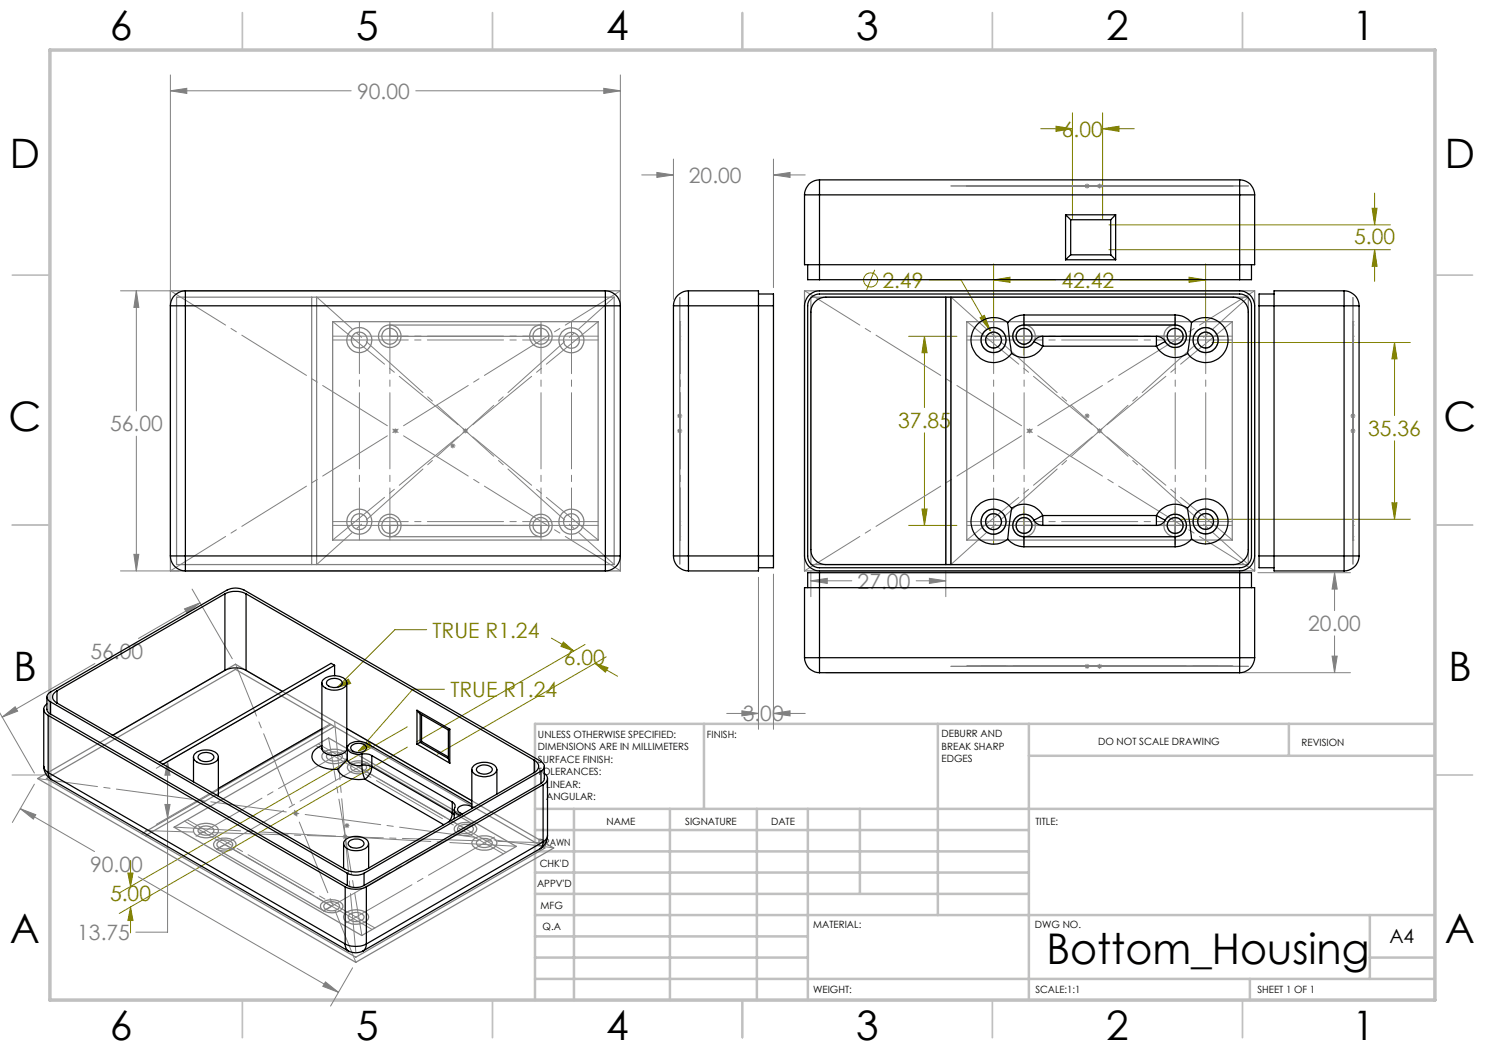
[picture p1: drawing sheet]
<svg xmlns="http://www.w3.org/2000/svg" width="297mm" height="210mm" viewBox="0 0 297 210" stroke-linecap="round" stroke-linejoin="round" font-family="sans-serif">
<g fill="none" stroke="#808000" stroke-width=".2">
<path d="M208.1 25.7h6.4M211.2 25.3l3.3 .4-3.3 .6zM214.5 22.6v21.1M220.5 25.7l3.3-.4v1zM220.5 22.6v21.1M220.5 25.7h6.4M274.9 38.6v6.4M174.9 54l-1.6 4M185.8 56h6.4l5.9 10.2M198.7 56l3.3-.6v1.1zM198.7 56h12.4M198.7 52.8v18.2"/>
<path d="M221.8 49.9h56.3M221.8 45h56.3M224 56h17.1M237.8 55.4l3.3 .6-3.3 .5zM241.1 52.8v18.2M274.4 41.7h1l-.5 3.3zM274.9 49.9l.5 3.4h-1zM274.9 49.9v6.4M181.7 67.3h9.7M184.9 67.3l.5 3.2h-1zM184.9 67.3v14.2M194.9 67.3h13.7"/>
<path d="M196 63.6l.9-.5 1.2 3.1zM204.8 63.5v7.5M231.2 67.3h13.7M235 63.5v7.5M242.4 68.5h39.7M278.9 68.5l.5 3.3h-1zM278.9 68.5v14.6M184.9 86.6v18.5M278.9 88.2v15.6M181.7 105.1h9.7M184.4 101.8h1l-.5 3.3zM194.9 105.1h13.7"/>
<path d="M198.7 101.3v7.6M204.8 101.3v7.6M231.2 105.1h13.7M235 101.3v7.6M236.3 103.8h45.8M241.1 101.3v7.6M278.4 100.6h1l-.5 3.2zM67.4 137.5l2.3-1.7 .4 .9zM85.3 125.9h-6.3l-11.6 11.6M88.9 137.9h-6.4l-10.8 12.3M110.3 127.6l4.5 2.6M112.7 128.4l2.1 1.8-2.6-.9z"/>
<path d="M117 128.9l-33.7 19.5M119 132.7l2.6 .9-.5 .8zM119 132.7l4.5 2.5M121.2 131.4l-33.7 19.4M71.7 150.2l2.1-1.8 .5 .9zM81.5 145.4l-57.7 33.2M81.5 149.4l-57.7 33.3M25.6 174.6h1l-.5 2.7zM26.1 172.1v5.2M26.1 181.4l.5 2.7h-1zM26.1 181.4v5.2"/>
<circle cx="174.1" cy="56" r="1.41"/>
</g>
<g fill="none" stroke="#808080" stroke-width=".2">
<path d="M34.1 18.2l3.3-.5v1zM34.1 15v44.9M34.1 18.2h36.1M83.1 18.2h41M120.8 17.7l3.3 .5-3.3 .5zM124.1 15v44.9M128.3 35h6.4M131.4 34.5l3.3 .5-3.3 .5zM134.7 31.8v28.1M154.7 35l3.3-.5v1zM154.7 31.8v25.7M154.7 35h6.3"/>
<path d="M216.9 37.2h1M217.1 36.9l.7 .7M217.4 36.7v1M217.8 36.9l-.7 .7M219.4 37.2h1M219.6 36.9l.7 .7M219.9 36.7v1M220.3 36.9l-.7 .7M24.1 58.2h11.7M27.3 58.2l.5 3.3h-1zM27.3 58.2v24M27.3 87.2v27"/>
<path d="M78.6 86.2h1M78.7 85.8l.7 .7M79.1 85.7v1M79.4 85.8l-.7 .7M90.1 89.2h1M90.2 88.8l.7 .7M90.6 88.7v1M90.9 88.8l-.7 .7M92.6 86.2h1M92.7 85.8l.7 .7M93.1 85.7v1M93.4 85.8l-.7 .7"/>
<path d="M135.4 86.2h1.1M135.4 83.2h1.1M135.6 85.8l.7 .7M135.6 82.8l.7 .7M135.9 82.7v1M135.9 85.7v1M136.3 85.8l-.7 .7M136.3 82.8l-.7 .7M205.4 86.2h1M205.6 85.8l.7 .7M205.9 85.7v1M206.3 85.8l-.7 .7"/>
<path d="M216.9 83.2h1M217.1 82.8l.7 .7M217.4 82.7v1M217.8 82.8l-.7 .7M219.4 86.2h1M219.6 85.8l.7 .7M219.9 85.7v1M220.3 85.8l-.7 .7M270.1 86.2h1M270.1 83.2h1M270.2 85.8l.7 .7M270.2 82.8l.7 .7"/>
<path d="M270.6 82.7v1M270.6 85.7v1M270.9 85.8l-.7 .7M270.9 82.8l-.7 .7M24.1 114.2h11.7M26.8 110.9h1l-.5 3.3zM38.4 117.8l8.1 14M151.7 115.5v30.4M154.7 114.8v31.1M162.2 116.2l3.3-.5v1zM162.2 114.2v5.1M162.2 116.2h8.2"/>
<path d="M183.2 116.2h6M185.9 115.7l3.3 .5-3.3 .5zM189.2 114.2v5.1M251.6 114.5h18.5M266.9 114.5l.5 3.3h-1zM266.9 114.5v7.6M19 132.7l-18.6 10.7M36.9 121.8l3.1-1.2-2.6 2.1zM40 120.6l-12.3 7.1M66 133.6l-34.7 20.1M165.2 134.5h104.9M216.9 133.3h1"/>
<path d="M217.1 132.9l.7 .7M217.4 132.8v1M217.8 132.9l-.7 .7M219.4 133.3h1M219.6 132.9l.7 .7M219.9 132.8v1M220.3 132.9l-.7 .7M266.4 131.2h1l-.5 3.3zM266.9 127.2v7.3M0 142.6l6.9 12M.4 143.4l2.6-2.1 .5 .9zM6.9 156.8l-4.4 7.7"/>
<path d="M33.5 152.4l.5 2.6h-1zM33.5 152.4v34h-6.3M66 144.8l-34.7 20.1M145.3 142.7h6.4M148.4 142.2l3.3 .5-3.3 .5zM154.7 142.7l3.3-.5v1zM154.7 142.7h6.3M4.1 161.7l3.1 1.2-.5 .9zM4.1 161.7l14.8 8.6M27.7 175.4l40 23.1M33 160.9h1l-.5 2.7zM58.6 162.7h1"/>
<path d="M58.8 162.3l.7 .7M59.1 162.2v1M59.5 162.3l-.7 .7M68.5 167.3h1M68.7 167l.7 .7M68.9 165.1h1M69 166.9v.9M69 164.8l.7 .7M69.4 167l-.7 .7M69.4 164.6v1M69.7 164.8l-.7 .7M65.1 196.4l2.6 2.1-3.1-1.2z"/>
<path d="M70.5 193.6l-4.4 7.6"/>
</g>
<g fill="none" stroke="#808080" stroke-width=".25">
<path d="M193.4 37.2h.1M193.4 37.2h53.1M196.2 37.2h5zM197.1 37.2h3.2zM202.6 37.2h4.4zM203.2 37.2h3.2zM204.8 37.2h.1M232.8 37.2h4.5zM233.4 37.2h3.2zM235 37.2h.1M238.6 37.2h5zM239.5 37.2h3.2z"/>
<path d="M246.5 37.2h.1M34.1 58.2h90v56h-90zM35.3 59.4h87.5v53.5h-87.5zM62.3 59.4v53.5M63.3 59.4v53.5M160.9 58.2h90v56h-90zM162.2 59.4h87.5v53.5h-87.5zM189.2 59.4v53.5M190.2 59.4v53.5M66.5 64.3h53.1v43.7h-53.1zM78 65h30.2v2.3h-30.2zM135.9 65.7v3.2z"/>
<path d="M135.9 65.5v5zM135.9 66.4v3.2zM135.9 65v4.5zM135.9 64.3h.1M135.9 65h.1M135.9 67.3h.1M135.9 64.3v43.7M193.4 64.3h53.1v43.7h-53.1zM204.8 65h30.2v2.3h-30.2zM270.6 65.7v3.2zM270.6 65.5v5zM270.6 66.4v3.2z"/>
<path d="M270.6 65v4.5zM270.6 64.3h.1M270.6 65h.1M270.6 67.3h.1M270.6 64.3v43.7M78 105.1h30.2v2.2h-30.2zM135.9 101.8v5zM135.9 103.5v3.2zM135.9 102.7v3.2zM135.9 102.8v3.1zM135.9 102.9v4.4zM135.9 108h.1"/>
<path d="M135.9 105.1h.1M135.9 107.3h.1M204.8 105.1h30.2v2.2h-30.2zM270.6 101.8v5zM270.6 103.5v3.2zM270.6 102.7v3.2zM270.6 102.8v3.1zM270.6 102.9v4.4zM270.6 108h.1M270.6 105.1h.1M270.6 107.3h.1M193.4 133.3h.1"/>
<path d="M193.4 133.3h53.1M196.2 133.3h5zM197.1 133.3h3.2zM202.6 133.3h4.4zM203.2 133.3h3.2zM204.8 133.3h.1M232.8 133.3h4.5zM233.4 133.3h3.2zM235 133.3h.1M238.6 133.3h5zM239.5 133.3h3.2zM246.5 133.3h.1"/>
<path d="M7.5 155.7l39.6-22.9 63.6 36.8-39.5 22.9zM9.3 155.7l37.8-21.8 61.9 35.7-37.8 21.8zM64.8 150.5a3.4 3.4 0 0 1 4.5 .4 1.58 1.58 0 0 1-1.7 1.8 2.86 2.86 0 0 1-3.2-1.2v-.5zM65.5 150.8a2.14 2.14 0 0 1 2.9 .3v.1a1.41 1.41 0 0 1-1.8 1l-.9-.3a.66 .66 0 0 1-.2-1.1zM66.2 144.9l-37.8 21.8M66.9 145.3l-37.8 21.8M69.7 152.9a3.1 3.1 0 0 1 4.2 .2 1.37 1.37 0 0 1-1.5 1.6 2.66 2.66 0 0 1-2.9-1v-.4zM70.3 153.1a2.12 2.12 0 0 1 3 .2 1.14 1.14 0 0 1-1.5 1.1 1.21 1.21 0 0 1-1.6-1.2zM71.7 153.4l1.6-.9 21.4 12.4-1.6 .9zM34.8 165.4l30.9-17.8 37.6 21.7-30.9 17.8zM39 165.4a3.4 3.4 0 0 1 4.6 .3 1.34 1.34 0 0 1-1.3 1.7 3.5 3.5 0 0 1-3.5-.8v-.2a.82 .82 0 0 1 .2-1zM39.8 165.6a2.14 2.14 0 0 1 3 .3 1.26 1.26 0 0 1-1.7 1.1h-.4a.89 .89 0 0 1-.9-.4 .89 .89 0 0 1 0-1z"/>
<path d="M43.1 168.2a3.1 3.1 0 0 1 4 .3 1.28 1.28 0 0 1-1.2 1.6 2.66 2.66 0 0 1-3.1-1 .88 .88 0 0 1 .3-.9zM43.4 169.8l1.6-.9 21.3 12.3-1.6 1zM43.5 168.5a2.16 2.16 0 0 1 3 .2 1.1 1.1 0 0 1-1.3 1.1 1.41 1.41 0 0 1-1.8-1.1zM91.2 165.1a3.1 3.1 0 0 1 4 .3 1.15 1.15 0 0 1-1 1.5 2.85 2.85 0 0 1-3.3-.8 .85 .85 0 0 1 .3-1zM91.7 165.4a2.08 2.08 0 0 1 3 .2 1.26 1.26 0 0 1-1.7 1.1 1.1 1.1 0 0 1-1.4-1.2zM94.7 167.9a3.5 3.5 0 0 1 4.5 .3 1.32 1.32 0 0 1-1.2 1.7 3.2 3.2 0 0 1-3.6-1v-.4zM95.5 168.1a2.04 2.04 0 0 1 3 .4 1.23 1.23 0 0 1-1.6 1h-.1a1.1 1.1 0 0 1-1.4-1.2zM64.5 180.5a3.1 3.1 0 0 1 4 .4 1.28 1.28 0 0 1-1.3 1.5 2.92 2.92 0 0 1-3-.8 .85 .85 0 0 1 .3-1.1zM64.9 180.9a2.07 2.07 0 0 1 3 .2 1.14 1.14 0 0 1-1.5 1.1 1.26 1.26 0 0 1-1.6-1.1zM69 182.7a3.3 3.3 0 0 1 4.7 .4 1.51 1.51 0 0 1-1.6 1.6 2.89 2.89 0 0 1-3.3-1.1l-.1-.4zM69.8 183a2.02 2.02 0 0 1 3 .3 1.56 1.56 0 0 1-2 1l-.8-.3a.62 .62 0 0 1-.2-1z"/>
<circle cx="71.9" cy="68" r="1.59"/>
<circle cx="71.9" cy="68" r="2.5"/>
<circle cx="78" cy="67.3" r="1.59"/>
<circle cx="78" cy="67.2" r="2.26"/>
<circle cx="108.2" cy="67.2" r="2.26"/>
<circle cx="108.2" cy="67.3" r="1.59"/>
<circle cx="114.3" cy="68.1" r="2.49"/>
<circle cx="114.3" cy="68.1" r="1.58"/>
<circle cx="198.7" cy="68" r="2.5"/>
<circle cx="198.7" cy="68" r="1.59"/>
<circle cx="204.8" cy="67.3" r="2.25"/>
<circle cx="204.8" cy="67.3" r="1.6"/>
<circle cx="235" cy="67.3" r="2.25"/>
<circle cx="235" cy="67.3" r="1.58"/>
<circle cx="241.1" cy="68" r="1.59"/>
<circle cx="241.1" cy="68" r="2.5"/>
<circle cx="71.9" cy="104.3" r="1.59"/>
<circle cx="71.9" cy="104.3" r="2.5"/>
<circle cx="78" cy="105.1" r="2.26"/>
<circle cx="78" cy="105.1" r="1.6"/>
<circle cx="108.2" cy="105.1" r="2.26"/>
<circle cx="108.2" cy="105.1" r="1.6"/>
<circle cx="114.3" cy="104.3" r="2.5"/>
<circle cx="114.3" cy="104.3" r="1.59"/>
<circle cx="198.7" cy="104.3" r="2.5"/>
<circle cx="198.7" cy="104.3" r="1.59"/>
<circle cx="204.8" cy="105.1" r="2.25"/>
<circle cx="204.8" cy="105.1" r="1.59"/>
<circle cx="235" cy="105.1" r="2.25"/>
<circle cx="235" cy="105.1" r="1.58"/>
<circle cx="241.1" cy="104.3" r="1.58"/>
<circle cx="241.1" cy="104.3" r="2.49"/>
</g>
<g fill="none" stroke="#c0c0c0" stroke-width=".35">
<path d="M48.5 2.5v7.5M98.5 2.5v7.5M148.5 2.5v7.5M198.5 2.5v7.5M248.5 2.5v7.5M2.5 55h7.5M287 55h7.5M2.5 105h7.5M287 105h7.5M2.5 155h7.5M287 155h7.5M48.5 200v7.5"/>
<path d="M98.5 200v7.5M148.5 200v7.5M198.5 200v7.5M248.5 200v7.5"/>
</g>
<g fill="none" stroke="#c0c0c0" stroke-width=".5">
<path d="M140.8 144.8v17M187.6 144.8v38.2M205.8 144.8v55.2M205.8 151.2h81.2M257.8 144.8v6.4M287 144.8h-180v55.2M107 161.8h180M107 178.8h98.8M107 174.5h98.8M107 170.3h98.8M107 166h98.8M114.8 161.8v38.2"/>
<path d="M134 161.8v38.2M151.4 161.8v38.2M161.6 161.8v38.2M172 161.8v17M107 195.8h180M107 191.5h54.6M107 187.3h54.6M107 183h180M250 195.8v4.2M274 191.5h13M274 183v12.8"/>
</g>
<path d="M10 10h277v190h-277z" fill="none" stroke="#c0c0c0" stroke-width=".7"/>
<path d="M34.1 58.2l90 56M160.9 58.2l90 56M34.1 114.2l90-56M160.9 114.2l90-56" fill="none" stroke="#808080" stroke-width=".2" stroke-dasharray="15.2 1.3 1.3 1.3" stroke-dashoffset="2.2"/>
<path d="M193.4 64.3l53.1 43.7M246.5 64.3l-53.1 43.7M66.5 108l53.1-43.7M119.6 108l-53.1-43.7" fill="none" stroke="#808080" stroke-width=".2" stroke-dasharray="15.2 1.3 1.3 1.3" stroke-dashoffset="1.8"/>
<path d="M71.9 64.3v43.7M78 64.3v43.7M108.2 64.3v43.7M114.3 64.3v43.7M136 64.3v43.7M270.6 64.3v43.7M136 108v-43.7M198.7 108v-43.7M204.8 108v-43.7M235 108v-43.7M241.1 108v-43.7M270.6 108v-43.7" fill="none" stroke="#808080" stroke-width=".2" stroke-dasharray="15.2 1.3 1.3 1.3" stroke-dashoffset="4.8"/>
<path d="M193.4 37.2h53.1M246.5 37.2h-53.1M119.6 67.2h-53.1M119.6 68h-53.1M246.5 68h-53.1M246.5 67.2h-53.1M119.6 104.3h-53.1M119.6 105.1h-53.1M246.5 105.1h-53.1M246.5 104.3h-53.1M193.4 133.3h53.1M246.5 133.3h-53.1" fill="none" stroke="#808080" stroke-width=".2" stroke-dasharray="15.2 1.3 1.3 1.3" stroke-dashoffset=".1"/>
<path d="M7.5 155.7l103.3 13.9" fill="none" stroke="#808080" stroke-width=".2" stroke-dasharray="15.2 1.3 1.3 1.3" stroke-dashoffset="3.2"/>
<path d="M47.1 132.8l24.1 59.6" fill="none" stroke="#808080" stroke-width=".2" stroke-dasharray="15.2 1.3 1.3 1.3" stroke-dashoffset="4.1"/>
<path d="M65.7 147.6l6.7 39.5" fill="none" stroke="#808080" stroke-width=".2" stroke-dasharray="15.2 1.3 1.3 1.3" stroke-dashoffset="6.6"/>
<path d="M103.3 169.3l-68.5-3.9" fill="none" stroke="#808080" stroke-width=".2" stroke-dasharray="15.2 1.3 1.3 1.3" stroke-dashoffset="1.9"/>
<path d="M63.3 59.4l59.5 53.5M122.8 59.4l-59.5 53.5M190.2 112.9l59.5-53.5M249.7 112.9l-59.5-53.5M29.1 166.1l79.9 2.5" fill="none" stroke="#808080" stroke-width=".2" stroke-dasharray="15.2 1.3 1.3 1.3" stroke-dashoffset="5.7"/>
<path d="M136 112.9v-53.5M270.6 112.9v-53.5" fill="none" stroke="#808080" stroke-width=".2" stroke-dasharray="15.2 1.3 1.3 1.3" stroke-dashoffset="-.1"/>
<g fill="none" stroke="#808080" stroke-width=".2" stroke-dasharray="15.2 1.3 1.3 1.3">
<path d="M198.7 37.2h.1M204.8 37.2h.1M235 37.2h.1M241.1 37.2h.1M136 68h.1M136 67.2h.1M270.6 68h.1M270.6 67.2h.1M136 105.1h.1M136 104.3h.1M270.6 105.1h.1M270.6 104.3h.1"/>
<path d="M198.7 133.3h.1M204.8 133.3h.1M235 133.3h.1M241.1 133.3h.1"/>
</g>
<path d="M190.2 37.2h59.5M249.7 37.2h-59.5M190.2 133.3h59.5M249.7 133.3h-59.5" fill="none" stroke="#808080" stroke-width=".2" stroke-dasharray="15.2 1.3 1.3 1.3" stroke-dashoffset="6.4"/>
<path d="M71.2 190.4l-4.3-46.1" fill="none" stroke="#808080" stroke-width=".2" stroke-dasharray="15.2 1.3 1.3 1.3" stroke-dashoffset="3.5"/>
<path d="M38.6 167.6l30.9-17.8M42.9 170.1l30.9-17.8M64.3 182.4l30.9-17.8M68.6 184.9l30.9-17.8" fill="none" stroke="#808080" stroke-width=".2" stroke-dasharray="15.2 1.3 1.3 1.3" stroke-dashoffset="-.7"/>
<path d="M100.7 170.8l-37.6-21.7M101.2 170.5l-37.5-21.7M74.4 185.9l-37.5-21.7M75 185.6l-37.6-21.7" fill="none" stroke="#808080" stroke-width=".2" stroke-dasharray="15.2 1.3 1.3 1.3" stroke-dashoffset="5"/>
<path d="M196 63.6l2.1 2.6-1.2-3.1zM198.7 56l3.3-.6v1.1zM237.8 55.4l3.3 .6-3.3 .5zM278.9 68.5l.5 3.3h-1zM278.4 100.6h1l-.5 3.2zM184.9 67.3l.5 3.2h-1zM184.4 101.8h1l-.5 3.3zM220.5 25.7l3.3-.4v1zM211.2 25.3l3.3 .4-3.3 .6zM274.9 49.9l.5 3.4h-1zM274.4 41.7h1l-.5 3.3zM67.4 137.5l2.7-.8-.4-.9zM71.7 150.2l2.6-.9-.5-.9zM112.7 128.4l2.1 1.8-2.6-.9zM119 132.7l2.6 .9-.5 .8zM25.6 174.6h1l-.5 2.7zM26.1 181.4l.5 2.7h-1z" fill="#808000"/>
<path d="M162.2 116.2l3.3-.5v1zM185.9 115.7l3.3 .5-3.3 .5zM266.9 114.5l.5 3.3h-1zM266.4 131.2h1l-.5 3.3zM148.4 142.2l3.3 .5-3.3 .5zM154.7 142.7l3.3-.5v1zM154.7 35l3.3-.5v1zM131.4 34.5l3.3 .5-3.3 .5zM120.8 17.7l3.3 .5-3.3 .5zM34.1 18.2l3.3-.5v1zM27.3 58.2l.5 3.3h-1zM26.8 110.9h1l-.5 3.3zM33.5 152.4l.5 2.6h-1zM33 160.9h1l-.5 2.7zM4.1 161.7l3.1 1.2-.5 .9zM65.1 196.4l2.6 2.1-3.1-1.2zM.4 143.4l2.6-2.1 .5 .9zM36.9 121.8l3.1-1.2-2.6 2.1z" fill="#808080"/>
<g fill="none" stroke="#000" stroke-width=".25">
<path d="M160.9 39h3M160.9 39v13.9h90v-13.9M163.9 36v3M163.9 36a2.95 2.95 0 0 0-3 3M163.9 36h84M163.9 39h84M163.9 39v16.9M247.9 36a2.95 2.95 0 0 1 3 3M247.9 39h3M247.9 36v3M247.9 39v16.9M37.1 58.2v3"/>
<path d="M37.1 58.2a3 3 0 0 0-3 3M37.1 58.2h84M121.1 58.2v3M121.1 58.2a3 3 0 0 1 3 3M137.7 58.2a3 3 0 0 0-3 3M137.7 58.2v3M137.7 58.2h14v56h-14M151.7 58.8h3v2.4M161.5 52.9v3h2.4M161.8 59l.3-.2a2.76 2.76 0 0 1 1.8-.6h84a3 3 0 0 1 3 3v50a3 3 0 0 1-3 3h-84a3 3 0 0 1-3-3v-50l.2-1zM162.2 59.5a2.31 2.31 0 0 1 1.7-.7h84a2.41 2.41 0 0 1 2.4 2.4v50a2.41 2.41 0 0 1-2.4 2.4h-84a2.41 2.41 0 0 1-2.4-2.4v-50a2.31 2.31 0 0 1 .7-1.7zM163.9 55.9h84"/>
<path d="M189.2 59.4v53.5M190.2 59.4v53.5M213.1 43l1 .9M213.1 43h10M213.1 43v9M213.1 52h10M214.1 51l-1 1M214.1 43.9h8M214.1 43.9v7.1M214.1 51h8M222.1 51l1 1M222.1 43.9v7.1"/>
<path d="M223.1 43l-1 .9M223.1 43v9M250.3 52.9v3h-2.4M254.8 58.8h-3v2.4M268.8 58.2v3M268.8 58.2a3 3 0 0 1 3 3M268.8 58.2h-14v56h14M34.1 61.2h3M34.1 61.2v50M37.1 61.2h84M37.1 61.2v50M121.1 61.2h3"/>
<path d="M121.1 61.2v50M124.1 61.2v50M134.7 61.2h3M134.7 61.2v50M137.7 61.2h17M137.7 61.2v50M154.7 61.2v50M163.1 60.3a2.79 2.79 0 0 1 2.1-.9h81.5a3 3 0 0 1 3 3v47.5a3 3 0 0 1-3 3h-81.5a3 3 0 0 1-3-3v-47.5a2.81 2.81 0 0 1 .9-2.1zM201.5 64.5a4.5 4.5 0 0 0-6.3 .7 4.5 4.5 0 0 0 .8 6.4 4.5 4.5 0 0 0 6.3-.9M201.5 64.5l.8 6.2M204.8 65a2.25 2.25 0 0 0-1.9 3.4 2.25 2.25 0 0 0 3.9-.1M204.8 63v2"/>
<path d="M204.8 63a4.3 4.3 0 0 0-3.3 1.5M204.8 65h30.2M204.8 63h30.2M206.8 68.3l1.8 .9M208.6 67.3a2 2 0 0 0-1.8 1M208.6 67.3v1.9M208.6 69.2a4.2 4.2 0 0 1-6.3 1.5M208.6 67.3h22.7M208.6 69.2h22.7M231.3 67.3a2 2 0 0 1 1.7 1M231.3 67.3v1.9M231.3 69.2a4.2 4.2 0 0 0 6.2 1.5"/>
<path d="M233 68.3l-1.7 .9M235 65a2.25 2.25 0 0 1 2 3.4 2.25 2.25 0 0 1-4-.1M235 63v2M235 63a4.3 4.3 0 0 1 3.3 1.5M238.3 64.5a4.5 4.5 0 0 1 6.4 .7 4.5 4.5 0 0 1-.8 6.4 4.5 4.5 0 0 1-6.4-.9M238.3 64.5l-.8 6.2M251.8 61.2h17M251.8 61.2v50M268.8 61.2h3M268.8 61.2v50M271.8 61.2v50M34.1 111.2a3 3 0 0 0 3 3"/>
<path d="M34.1 111.2h3M37.1 111.2v3M37.1 114.2h84M37.1 111.2h84M45 118.8a4.8 4.8 0 0 1 4.2 0M45 118.8l-33.6 19.4M45 118.8v15.3M49.2 118.8l57.7 33.2M49.2 118.8v15.3M121.1 111.2h3M121.1 111.2v3M124.1 111.2a3 3 0 0 1-3 3"/>
<path d="M134.7 111.2h3M134.7 111.2a3 3 0 0 0 3 3M137.7 111.2v3M137.7 111.2h17M154.7 111.2v2.4h-3M163.9 114.5h-2.4v3M163.9 114.5v17M163.9 114.5h84M201.5 107.8a4.3 4.3 0 0 0 3.3 1.6M202.3 101.7a4.5 4.5 0 0 0-6.3-.9 4.5 4.5 0 0 0-.8 6.3 4.5 4.5 0 0 0 6.3 .7M202.3 101.7l-.8 6.1M202.3 101.7a4.2 4.2 0 0 1 6.3 1.4"/>
<path d="M204.8 107.3v2.1M204.8 107.3h30.2M204.8 109.4h30.2M206.8 104a2.25 2.25 0 0 0-3.9-.1 2.25 2.25 0 0 0 1.9 3.4M206.8 104a2 2 0 0 0 1.8 1.1M208.6 103.1v2M208.6 103.1l-1.8 .9M208.6 105.1h22.7M208.6 103.1h22.7M231.3 103.1v2M231.3 103.1l1.7 .9M233 104a2 2 0 0 1-1.7 1.1"/>
<path d="M233 104a2.25 2.25 0 0 1 4-.1 2.25 2.25 0 0 1-2 3.4M235 107.3v2.1M237.5 101.6a4.5 4.5 0 0 1 6.3-.9 4.5 4.5 0 0 1 .9 6.4 4.5 4.5 0 0 1-6.4 .7M237.5 101.6l.8 6.2M237.5 101.6a4.2 4.2 0 0 0-6.2 1.5M238.3 107.8a4.3 4.3 0 0 1-3.3 1.6M247.9 114.5h2.4v3M247.9 114.5v17M251.8 111.2v2.4h3M251.8 111.2h17M268.8 111.2h3M268.8 111.2v3"/>
<path d="M271.8 111.2a3 3 0 0 1-3 3M9.4 139.4v2.4a1.09 1.09 0 0 0 .7 1M11.4 138.2a1.28 1.28 0 0 0-.9 1.2 1.28 1.28 0 0 0 .9 1.2M11.4 138.2v2.4M45 134.1a4.8 4.8 0 0 1 4.2 0M45 134.1l-22.5 13M49.2 134.1l7.3 4.2M64.4 136.6v13M64.6 136a3.4 3.4 0 0 1 4.7 .2 1.38 1.38 0 0 1-1.4 1.7 3.3 3.3 0 0 1-3.4-.9l-.1-.6zM65.5 136.1a2.15 2.15 0 0 1 2.9 .3 1.13 1.13 0 0 1-1.4 1.1 1.41 1.41 0 0 1-1.7-1zM66.9 133.1v2M66.9 133.1l-.7-.4-34.3 19.8"/>
<path d="M66.9 133.1l-34.3 19.8M69.4 136.6v13a1.74 1.74 0 0 1-1.9 1.5 3.2 3.2 0 0 1-3-1.1l-.1-.4M160.9 131.5v-14h90v14M160.9 131.5a3 3 0 0 0 3 3M160.9 131.5h3M163.9 131.5v3M163.9 131.5h84M163.9 134.5h84M247.9 131.5v3M247.9 131.5h3M250.9 131.5a3 3 0 0 1-3 3M8.7 153.3a3.1 3.1 0 0 0 1.6 2.6"/>
<path d="M8.7 153.3l.4 .7 .5 .5M8.7 141.8v11.5M9.4 140.8a1.26 1.26 0 0 0-.6 1.2 1.26 1.26 0 0 0 .8 1.1M9.6 154.5l.1 .7 .6 .7M9.6 143.1l59.4 34.3M9.6 154.5l59.4 34.3M9.6 143.1v11.4M10.1 140.4a1.02 1.02 0 0 1-.7-1 1.02 1.02 0 0 1 .7-1l35.3-20.4a3.8 3.8 0 0 1 3.4 0l59.4 34.3a1.04 1.04 0 0 1 .7 1 1.04 1.04 0 0 1-.7 .9M10.1 140.4l59.4 34.3M10.1 142.8l59.4 34.3M10.1 140.4v2.4M10.3 155.9l59.3 34.3"/>
<path d="M11.4 140.6l57.6 33.3a4.5 4.5 0 0 0 4.3 0l33.6-19.4M38.7 151.4v5M38.9 150.8a3.6 3.6 0 0 1 4.6 0 1.16 1.16 0 0 1-.9 1.8 3.3 3.3 0 0 1-3.8-.8l-.1-.5zM39.8 151a2.1 2.1 0 0 1 2.9 .2 1.13 1.13 0 0 1-1.4 1.1 1.34 1.34 0 0 1-1.7-1zM43.7 151.4v7.9M64.4 149.6l-.1 .2M64.4 149.1a2.42 2.42 0 0 0-2 2.6 4.2 4.2 0 0 0 4 2.2h1.1M64.4 145.8l-20.7 11.9M67.5 153.9a3.7 3.7 0 0 0 3.7 2l1.8-.1M69.4 145.7l25 14.5M69.4 149.1l.2 .1M69.4 149.6v.2"/>
<path d="M69.5 151.8l-.1 .3M69.5 152l-2 1.9M69.5 151.8a1.73 1.73 0 0 0 1.7 1.3h1.2M69.5 149.6v2.2M70.3 149.1a1.99 1.99 0 0 1 3 .4 1.82 1.82 0 0 1-2.7 .7l-.4-.3a.57 .57 0 0 1 .1-.8zM72.4 150.8a3.1 3.1 0 0 1 2 .3M72.4 150.8a2.37 2.37 0 0 1-2.9-1.2 2.29 2.29 0 0 1 2.7-1.3l1.1 .4 21.1 12.1M72.4 153.1a6.2 6.2 0 0 0 .6 2.7M72.4 153.1a3.4 3.4 0 0 1 2 .2M72.4 150.8v2.3M73 155.8l15.8 9.2M74.4 153.3a2.97 2.97 0 0 1-1.4 2.5"/>
<path d="M74.4 151.1l16.1 9.3M74.4 153.3l16.1 9.3M74.4 151.1v2.2M83.4 142.1l.6 .7M83.4 148.8l6.6 3.8M83.4 142.1l6.6 3.7M83.4 142.1v6.7M84 148.5l-.6 .3M84 142.8l5.7 3.2M84 148.5l5.7 3.2M84 142.8v5.7M84.3 148.3l-.3 .2"/>
<path d="M84.3 148.3l5.4 3.1M84.3 142.9v5.4M89.7 151.7l.3 .9M89.7 146v5.7M90 145.8l-.3 .2M90 145.8v6.8M94.4 153.9v7.8M94.8 153.1a3.6 3.6 0 0 1 4.3 .2 1.14 1.14 0 0 1-.8 1.8 3.4 3.4 0 0 1-3.9-.8 .96 .96 0 0 1 .4-1.2zM95.5 153.4a2.16 2.16 0 0 1 2.9 .3 1.18 1.18 0 0 1-1.4 1.1 1.42 1.42 0 0 1-1.7-1zM99.4 153.9v4.9M106.9 152a1.31 1.31 0 0 1 .8 1.3 1.31 1.31 0 0 1-.8 1.2M106.9 152v2.5"/>
<path d="M108.2 154.2l-35.4 20.5M108.2 156.7l-35.4 20.4M108.2 154.2v2.5M108.6 156.9l-35.3 20.5M108.6 156.9v11.5M108.9 153.3v2.4a1.24 1.24 0 0 1-.7 1M108.9 154.6a1.26 1.26 0 0 1 .6 1.3 1.26 1.26 0 0 1-.9 1M109.5 155.7v11.4M68.7 168.7v5M69 177.4a4.8 4.8 0 0 0 4.3 0M69 177.4v11.4M69.2 167.9a3.6 3.6 0 0 1 4.3 .2 1.16 1.16 0 0 1-.9 1.8 3.3 3.3 0 0 1-3.8-.8 .96 .96 0 0 1 .4-1.2z"/>
<path d="M69.5 174.7a3.8 3.8 0 0 0 3.3 0M69.5 177.1a3.5 3.5 0 0 0 3.3 0M69.5 174.7v2.4M69.9 168.3a2.15 2.15 0 0 1 2.8 .2 .91 .91 0 0 1-1 1.1 1.57 1.57 0 0 1-2.1-.9zM72.8 174.7v2.4M73.3 177.4v11.4M73.7 168.7v4.9M90.5 160.4a.91 .91 0 0 1 .4 1.4 1.19 1.19 0 0 0 1.1 1.2M90.5 162.6l.3 .4M90.5 162.6l-.2 .7-.4 1M90.5 160.4v2.2M90.8 161.9v1.9"/>
<path d="M94.4 161.4a2.01 2.01 0 0 0-2.9 .4l.3 .6 .7 .4M108 169.7l-35.4 20.5M108.6 168.4l-.2 1-.4 .3M108.6 168.4l-35.3 20.4M109.5 167.1a2.94 2.94 0 0 1-1.5 2.6M109.5 167.1l-.3 .8-.6 .5M69 188.8a4.8 4.8 0 0 0 4.3 0M69 188.8l.3 1 .3 .4M69.6 190.2a3.1 3.1 0 0 0 3 0M73.3 188.8l-.1 .7-.6 .7"/>
<circle cx="198.7" cy="68" r="1.58"/>
<circle cx="198.7" cy="68" r="2.5"/>
<circle cx="204.8" cy="67.3" r="1.59"/>
<circle cx="235" cy="67.3" r="1.59"/>
<circle cx="241.1" cy="68" r="2.49"/>
<circle cx="241.1" cy="68" r="1.58"/>
<circle cx="198.7" cy="104.3" r="1.59"/>
<circle cx="198.7" cy="104.3" r="2.51"/>
<circle cx="204.8" cy="105.1" r="1.58"/>
<circle cx="235" cy="105.1" r="1.58"/>
<circle cx="241.1" cy="104.3" r="2.49"/>
<circle cx="241.1" cy="104.3" r="1.58"/>
</g>
<text font-size="8.5" x="209.3" y="192.7">Bottom_Housing</text>
<g font-size="8.1">
<text x="22" y="8">6</text>
<text x="71.2" y="8">5</text>
<text x="121.2" y="8">4</text>
<text x="171.3" y="8">3</text>
<text x="221.3" y="8">2</text>
<text x="270.5" y="8">1</text>
<text x="2" y="33.6">D</text>
<text x="289" y="33.6">D</text>
<text x="1.7" y="86.1">C</text>
<text x="288.7" y="86.1">C</text>
<text x="2.7" y="136.1">B</text>
<text x="289.7" y="136.1">B</text>
<text x="2" y="188.6">A</text>
<text x="289" y="188.6">A</text>
<text x="22" y="208">6</text>
<text x="71.2" y="208">5</text>
<text x="121.2" y="208">4</text>
<text x="171.3" y="208">3</text>
<text x="221.3" y="208">2</text>
<text x="270.5" y="208">1</text>
</g>
<g font-size="4.2" fill="#808080">
<text x="71.4" y="19.8">90.00</text>
<text x="137.8" y="36.6">20.00</text>
<text x="22" y="86.3">56.00</text>
<text x="171.5" y="117.8">27.00</text>
<text x="18.1" y="131.8">56.00</text>
<text x="261.7" y="126.2">20.00</text>
<text x="148.5" y="144.3">3.00</text>
<text x="18" y="174.4">90.00</text>
<text x="15.4" y="188">13.75</text>
</g>
<g font-size="4.2" fill="#808000">
<text x="212.4" y="27.3">6.00</text>
<text x="270.8" y="48.8">5.00</text>
<text x="176.5" y="57.5">2.49</text>
<text x="212.3" y="57.5">42.42</text>
<text x="179.6" y="85.6">37.85</text>
<text x="273.6" y="87.2">35.36</text>
<text x="86.5" y="127.5">TRUE R1.24</text>
<text x="112.8" y="133">6.00</text>
<text x="90.1" y="139.4">TRUE R1.24</text>
<text x="22" y="180.3">5.00</text>
</g>
<text font-size="3.9" x="277.9" y="188.5">A4</text>
<g font-size="2">
<text x="107.6" y="147.6">UNLESS OTHERWISE SPECIFIED:</text>
<text x="141.4" y="147.6">FINISH:</text>
<text x="188.3" y="147.5">DEBURR AND</text>
<text x="188.3" y="150">BREAK SHARP</text>
<text x="219.6" y="149">DO NOT SCALE DRAWING</text>
<text x="260.3" y="149.2">REVISION</text>
<text x="107.6" y="150.1">DIMENSIONS ARE IN MILLIMETERS</text>
<text x="107.6" y="152.6">SURFACE FINISH:</text>
<text x="107.6" y="155.1">TOLERANCES:</text>
<text x="188.3" y="152.5">EDGES</text>
<text x="109.2" y="157.6">LINEAR:</text>
<text x="109.2" y="160.1">ANGULAR:</text>
<text x="121.3" y="165">NAME</text>
<text x="137" y="164.9">SIGNATURE</text>
<text x="154.2" y="164.9">DATE</text>
<text x="207.1" y="164.9">TITLE:</text>
<text x="107.6" y="169.1">DRAWN</text>
<text x="107.9" y="173.3">CHK'D</text>
<text x="107.4" y="177.4">APPV'D</text>
<text x="108.1" y="181.8">MFG</text>
<text x="108.5" y="186">Q.A</text>
<text x="162.6" y="185.5">MATERIAL:</text>
<text x="207" y="185.5">DWG NO.</text>
<text x="162.6" y="198.5">WEIGHT:</text>
<text x="207.1" y="198.6">SCALE:1:1</text>
<text x="251.5" y="198.6">SHEET 1 OF 1</text>
</g>
</svg>
